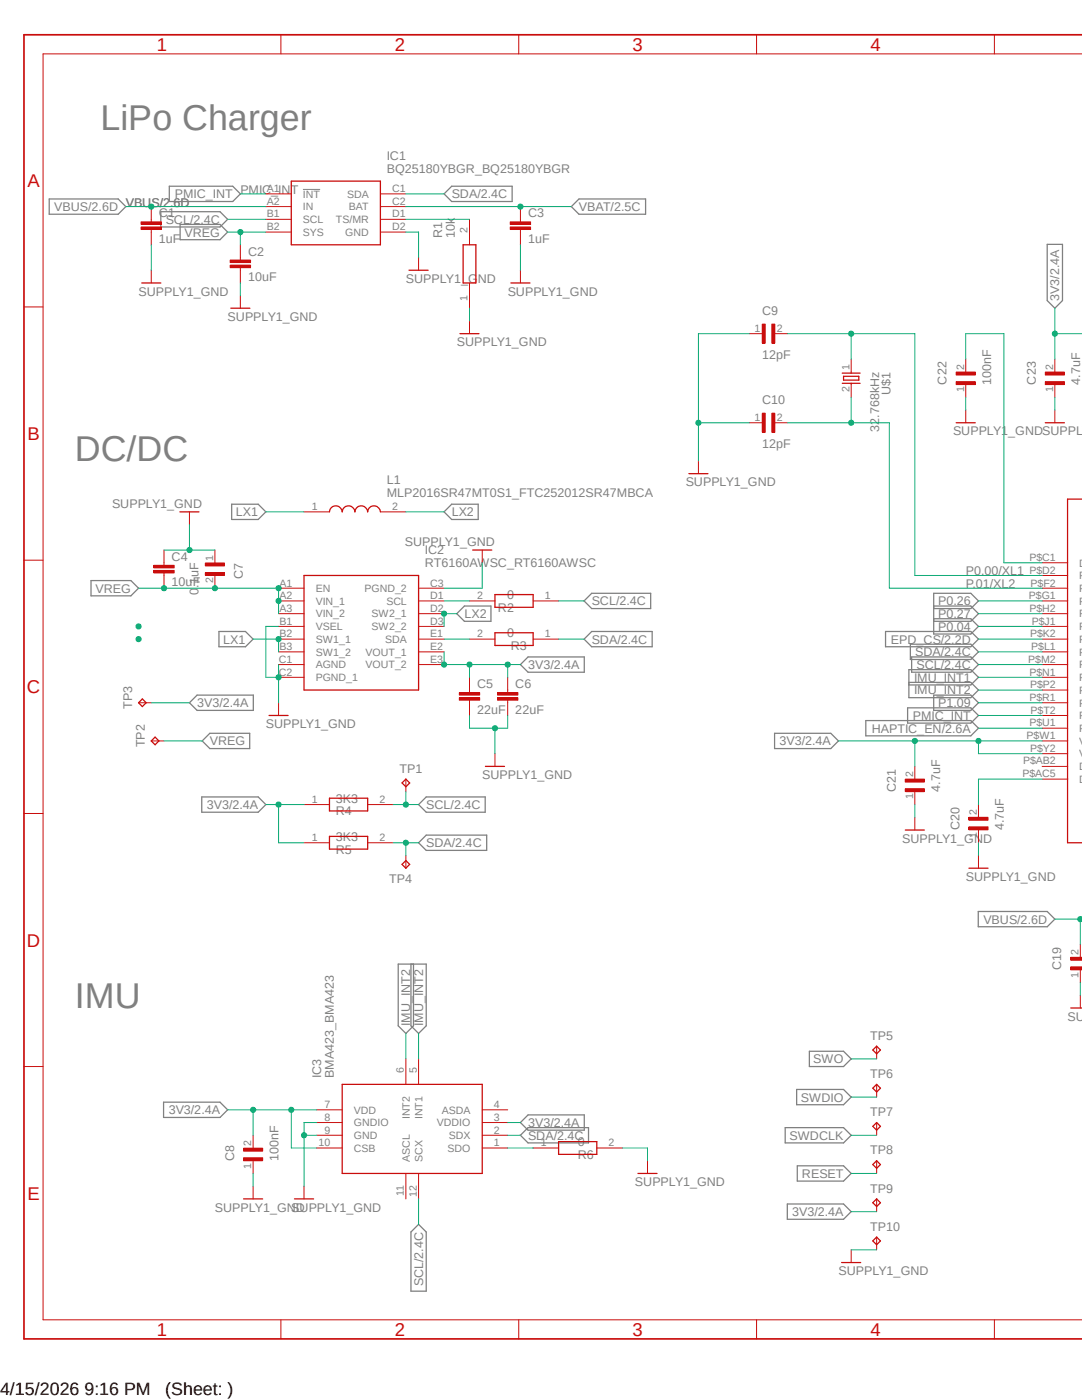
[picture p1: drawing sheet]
<svg xmlns="http://www.w3.org/2000/svg" width="216mm" height="279mm" viewBox="0 0 216 279" stroke-linecap="round" stroke-linejoin="round" font-family="sans-serif">
<path d="M4.3 6.6l211.6 130.6M215.9 137.2l-211.6 130.6" fill="none" stroke="#fff" stroke-width=".2"/>
<path d="M60.5 37.8h3.4" fill="none" stroke="#808080" stroke-width=".2"/>
<g fill="none" stroke="#808080" stroke-width=".25">
<path d="M9.8 39.7h13.8l1.5 1.5-1.5 1.6h-13.8zM33.8 37.2h12.6l1.6 1.5-1.6 1.5h-12.6zM88.6 38.7l1.5-1.5h12.1v3h-12.1zM32.1 42.2h11.8l1.5 1.6-1.5 1.5h-11.8zM35.9 44.8h8l1.5 1.5-1.5 1.5h-8zM114 41.2l1.5-1.5h13.3v3.1h-13.3zM209 48.8h3v11.2l-1.5 1.5-1.5-1.5zM18.2 115.9h7.9l1.5 1.5-1.5 1.5h-7.9zM46.2 100.6h5.3l1.5 1.6-1.5 1.5h-5.3zM88.6 102.2l1.5-1.6h5.3v3.1h-5.3zM118.1 118.4h11.7v3.1h-11.7l-1.6-1.6zM39.3 138.7h11.2v3.1h-11.2l-1.5-1.5z"/>
<path d="M43.7 126h5.3l1.5 1.6-1.5 1.5h-5.3zM92.7 120.9h5.3v3.1h-5.3l-1.6-1.5zM105.4 131.1h11.2v3.1h-11.2l-1.6-1.6zM118.1 126h12v3.1h-12l-1.6-1.5zM176.7 126h17l1.5 1.6-1.5 1.5h-17zM181.4 136.2h12.3l1.5 1.5-1.5 1.5h-12.3v-5.6h12.3l1.5 1.6-1.5 1.5h-12.3M181.7 128.6h12l1.5 1.5-1.5 1.5h-12zM181.9 131.1h11.8l1.5 1.5-1.5 1.6h-11.8zM186.3 121.5h7.4l1.5-1.6-1.5-1.5h-7.4v8.1h7.4l1.5-1.5-1.5-1.5h-7.4M186.3 120.9h7.4l1.5 1.6-1.5 1.5h-7.4M186.3 138.7h7.4l1.5 1.6-1.5 1.5h-7.4zM40.3 159h11.2l1.5 1.6-1.5 1.5h-11.2z"/>
<path d="M40.3 147.9l1.6-1.6h7.9v3.1h-7.9zM154.6 146.3h11.2l1.5 1.6-1.5 1.5h-11.2zM172.8 143.8h20.9l1.5 1.5-1.5 1.6h-20.9zM181.1 141.3h12.6l1.5 1.5-1.5 1.5h-12.6zM83.5 160.6l1.5-1.6h11.8v3.1h-11.8zM83.5 168.2l1.5-1.5h12.1v3h-12.1zM82 192.4v12.3l1.5 1.5 1.5-1.5v-12.3h-5.5v12.3l1.5 1.5 1.5-1.5v-12.3M195.2 181.9h13.8l1.5 1.5-1.5 1.6h-13.8zM32.6 220h11.3l1.5 1.5-1.5 1.5h-11.3zM159 217.4h9.3l1.5 1.5-1.5 1.6h-9.3zM161.5 209.8h6.8l1.5 1.5-1.5 1.6h-6.8zM103.8 224l1.6-1.5h11.2v3.1h-11.2z"/>
<path d="M105.4 225h12v3.1h-12l-1.6-1.5zM156.7 225h11.6l1.5 1.6-1.5 1.5h-11.6zM159.1 232.7h9.2l1.5 1.5-1.5 1.5h-9.2zM83.5 244.3l1.5 1.6v11.8h-3v-11.8zM157.1 240.3h11.2l1.5 1.5-1.5 1.5h-11.2z"/>
</g>
<path d="M58.1 36.2h17.8v12.7h-17.8z" fill="none" stroke="#c90d0c" stroke-width=".25"/>
<path d="M53 38.7h5.1M75.9 38.7h5.1M30.2 43.8v.5M30.2 45.8v.5M53 41.2h5.1M53 43.8h5.1M53 46.3h5.1M75.9 41.2h5.1M75.9 43.8h5.1M75.9 46.3h5.1" fill="none" stroke="#c90d0c" stroke-width=".2"/>
<path d="M28.2 45.3h4v.5h-4z" fill-rule="evenodd" fill="#c90d0c"/>
<path d="M28.2 45.3h4v.5h-4z" fill="none" stroke="#c90d0c" stroke-width=".2"/>
<path d="M28.2 44.3h4v.5h-4z" fill-rule="evenodd" fill="#c90d0c"/>
<path d="M28.2 44.3h4v.5h-4zM30.2 41.2v2.6M30.2 46.3v2.6M48 51.4v.5M48 53.4v.5" fill="none" stroke="#c90d0c" stroke-width=".2"/>
<path d="M45.9 52.9h4.1v.5h-4.1z" fill-rule="evenodd" fill="#c90d0c"/>
<path d="M45.9 52.9h4.1v.5h-4.1z" fill="none" stroke="#c90d0c" stroke-width=".2"/>
<path d="M45.9 51.9h4.1v.5h-4.1z" fill-rule="evenodd" fill="#c90d0c"/>
<path d="M30.2 53.9v2.6M45.9 51.9h4.1v.5h-4.1zM48 48.9v2.5M48 53.9v2.6M48 59v2.5M83.5 51.4v2.5M93.7 43.8v5.1M93.7 56.5v5M103.8 43.8v.5M103.8 45.8v.5M93.7 64.1v2.5" fill="none" stroke="#c90d0c" stroke-width=".2"/>
<path d="M28.3 56.5h3.8M81.6 53.9h3.8M92.4 48.9h2.6v7.6h-2.6zM46.1 61.5h3.8M91.8 66.6h3.8" fill="none" stroke="#c90d0c" stroke-width=".25"/>
<path d="M101.8 45.3h4.1v.5h-4.1z" fill-rule="evenodd" fill="#c90d0c"/>
<path d="M101.8 45.3h4.1v.5h-4.1z" fill="none" stroke="#c90d0c" stroke-width=".2"/>
<path d="M101.8 44.3h4.1v.5h-4.1z" fill-rule="evenodd" fill="#c90d0c"/>
<g fill="none" stroke="#c90d0c" stroke-width=".2">
<path d="M101.8 44.3h4.1v.5h-4.1zM103.8 41.2v2.6M103.8 46.3v2.6M103.8 53.9v2.6M32.7 112.3v.5M32.7 114.3v.6M55.6 117.4h5.1M55.6 119.9h5.1M60.7 102.2h5M75.9 102.2h5.1M83.5 117.4h5.1M83.5 119.9h5.1"/>
<path d="M55.6 122.5h5.1M55.6 125h5.1M55.6 127.6h5.1M55.6 130.1h5.1M55.6 132.6h5.1M55.6 135.2h5.1M83.5 122.5h5.1M83.5 125h5.1M83.5 127.6h5.1M83.5 130.1h5.1M83.5 132.6h5.1"/>
</g>
<path d="M101.9 56.5h3.8M60.7 114.9h22.8v22.8h-22.8zM65.7 102.2a1.27 1.27 0 0 1 1.3-1.3 1.27 1.27 0 0 1 1.3 1.3 1.27 1.27 0 0 1 1.3-1.3 1.27 1.27 0 0 1 1.2 1.3 1.27 1.27 0 0 1 1.3-1.3 1.27 1.27 0 0 1 1.3 1.3 1.27 1.27 0 0 1 1.2-1.3 1.27 1.27 0 0 1 1.3 1.3" fill="none" stroke="#c90d0c" stroke-width=".25"/>
<path d="M30.7 113.8h4.1v.5h-4.1z" fill-rule="evenodd" fill="#c90d0c"/>
<path d="M30.7 113.8h4.1v.5h-4.1z" fill="none" stroke="#c90d0c" stroke-width=".2"/>
<path d="M30.7 112.8h4.1v.5h-4.1z" fill-rule="evenodd" fill="#c90d0c"/>
<path d="M30.7 112.8h4.1v.5h-4.1zM32.7 109.8v2.5M32.7 114.9v2.5M93.7 137.7v.5M93.7 139.7v.6" fill="none" stroke="#c90d0c" stroke-width=".2"/>
<path d="M91.7 139.2h4v.5h-4z" fill-rule="evenodd" fill="#c90d0c"/>
<path d="M91.7 139.2h4v.5h-4z" fill="none" stroke="#c90d0c" stroke-width=".2"/>
<path d="M91.7 138.2h4v.5h-4z" fill-rule="evenodd" fill="#c90d0c"/>
<path d="M91.7 138.2h4v.5h-4zM93.7 135.2v2.5M101.3 137.7v.5M101.3 139.7v.6M93.7 140.3v2.5" fill="none" stroke="#c90d0c" stroke-width=".2"/>
<path d="M99.3 139.2h4v.5h-4z" fill-rule="evenodd" fill="#c90d0c"/>
<path d="M99.3 139.2h4v.5h-4z" fill="none" stroke="#c90d0c" stroke-width=".2"/>
<path d="M99.3 138.2h4v.5h-4z" fill-rule="evenodd" fill="#c90d0c"/>
<path d="M99.3 138.2h4v.5h-4zM101.3 135.2v2.5M101.3 140.3v2.5" fill="none" stroke="#c90d0c" stroke-width=".2"/>
<path d="M41 112.4h3.8v.5h-3.8z" fill-rule="evenodd" fill="#c90d0c"/>
<path d="M41 112.4h3.8v.5h-3.8z" fill="none" stroke="#c90d0c" stroke-width=".2"/>
<path d="M41 114.3h3.8v.6h-3.8z" fill-rule="evenodd" fill="#c90d0c"/>
<g fill="none" stroke="#c90d0c" stroke-width=".2">
<path d="M37.8 102.2v2.5M41 114.3h3.8v.6h-3.8zM42.9 109.8v2.5M42.9 114.9v2.5M93.7 119.9h5.1M96.2 109.8v2.5M106.4 119.9h5.1M93.7 127.6h5.1M106.4 127.6h5.1M27.6 140.3h2.6M30.2 147.9h2.5M55.6 140.3v2.5"/>
<path d="M81 155.5v2.5M98.8 150.4v2.6M60.7 160.6h5M60.7 168.2h5M73.4 160.6h5M73.4 168.2h5M81 170.7v2.6M81 211.3v5.1M83.5 211.3v5.1M63.2 229.1h5.1M63.2 226.6h5.1M63.2 224h5.1"/>
<path d="M63.2 221.5h5.1M81 234.2v5.1M83.5 234.2v5.1M96.2 229.1h5.1M96.2 226.6h5.1M96.2 224h5.1M96.2 221.5h5.1"/>
</g>
<g fill="none" stroke="#c90d0c" stroke-width=".25">
<path d="M35.9 102.2h3.8M94.3 109.8h3.8M98.8 118.7h7.6v2.5h-7.6zM28.4 139.5l.8 .8-.8 .7-.8-.7zM98.8 126.3h7.6v2.5h-7.6zM30.9 147.1l.8 .8-.8 .7-.7-.7zM53.7 142.8h3.8M65.7 159.3h7.7v2.5h-7.7zM81 155.5l.7 .8-.7 .7-.8-.7zM96.9 153h3.8M65.7 166.9h7.7v2.6h-7.7zM81 171.7l.7 .8-.7 .8-.8-.8z"/>
<path d="M68.3 216.4h27.9v17.8h-27.9z"/>
</g>
<path d="M48.6 231.1h3.8v.5h-3.8z" fill-rule="evenodd" fill="#c90d0c"/>
<path d="M48.6 231.1h3.8v.5h-3.8z" fill="none" stroke="#c90d0c" stroke-width=".2"/>
<path d="M48.6 229.2h3.8v.5h-3.8z" fill-rule="evenodd" fill="#c90d0c"/>
<g fill="none" stroke="#c90d0c" stroke-width=".2">
<path d="M169.8 71.7v2.8M169.8 76.5v2.8M174.9 208.8v2.5M174.9 216.4v2.5M48.6 229.2h3.8v.5h-3.8zM50.5 226.6v2.5M50.5 231.6v2.6M50.5 236.7v2.6M60.7 236.7v2.6M106.4 229.1h5.1M119.1 229.1h5.1M129.2 231.6v2.6"/>
<path d="M174.9 224v2.6M174.9 231.6v2.6M174.9 239.3v2.5M169.8 249.4v2.6M174.9 246.9v2.5"/>
</g>
<g fill="none" stroke="#c90d0c" stroke-width=".25">
<path d="M168.1 76.5h3.5M168.1 74.5h3.5M168.3 75.1h3.1v.8h-3.1zM174.2 209.5l.7-.7 .8 .7-.8 .8zM174.2 217.2l.7-.8 .8 .8-.8 .7zM48.6 239.3h3.8M58.8 239.3h3.8M111.5 227.8h7.6v2.6h-7.6zM127.3 234.2h3.8M174.2 232.4l.7-.8 .8 .8-.8 .8zM174.9 224l.8 .8-.8 .8-.7-.8zM167.9 252h3.8"/>
<path d="M174.2 240l.7-.7 .8 .7-.8 .8zM174.2 247.6l.7-.7 .8 .7-.8 .8z"/>
</g>
<path d="M152.1 64.7h.6v3.8h-.6z" fill-rule="evenodd" fill="#c90d0c"/>
<path d="M152.1 64.7h.6v3.8h-.6z" fill="none" stroke="#c90d0c" stroke-width=".2"/>
<path d="M154 64.7h.6v3.8h-.6z" fill-rule="evenodd" fill="#c90d0c"/>
<path d="M149.5 66.6h2.6M154 64.7h.6v3.8h-.6zM154.6 66.6h2.5" fill="none" stroke="#c90d0c" stroke-width=".2"/>
<path d="M152.1 82.5h.6v3.8h-.6z" fill-rule="evenodd" fill="#c90d0c"/>
<path d="M152.1 82.5h.6v3.8h-.6z" fill="none" stroke="#c90d0c" stroke-width=".2"/>
<path d="M154 82.5h.6v3.8h-.6z" fill-rule="evenodd" fill="#c90d0c"/>
<g fill="none" stroke="#c90d0c" stroke-width=".2">
<path d="M139.4 92v2.5M149.5 84.4h2.6M154 82.5h.6v3.8h-.6zM154.6 84.4h2.5M207.9 112.3h5.1M207.9 114.9h5.1M207.9 117.4h5.1M207.9 119.9h5.1M207.9 122.5h5.1M207.9 125h5.1M207.9 127.6h5.1M207.9 130.1h5.1"/>
<path d="M207.9 132.6h5.1M207.9 135.2h5.1M207.9 137.7h5.1M207.9 140.3h5.1M207.9 147.9h5.1M207.9 142.8h5.1M207.9 145.3h5.1M207.9 150.4h5.1M207.9 153h5.1M207.9 155.5h5.1"/>
</g>
<path d="M137.5 94.5h3.8M215.9 99.6h-2.9v68.6h2.9" fill="none" stroke="#c90d0c" stroke-width=".25"/>
<path d="M213.7 193h2.2v.5h-2.2z" fill-rule="evenodd" fill="#c90d0c"/>
<path d="M215.9 193h-2.2v.5h2.2" fill="none" stroke="#c90d0c" stroke-width=".2"/>
<path d="M213.7 191.1h2.2v.5h-2.2z" fill-rule="evenodd" fill="#c90d0c"/>
<path d="M215.6 188.5v2.5M215.6 193.5v2.6M215.6 198.6v2.6M215.9 191.1h-2.2v.5h2.2" fill="none" stroke="#c90d0c" stroke-width=".2"/>
<path d="M213.7 201.2h2.2" fill="none" stroke="#c90d0c" stroke-width=".25"/>
<path d="M193.3 165h3.8v.6h-3.8z" fill-rule="evenodd" fill="#c90d0c"/>
<path d="M193.3 165h3.8v.6h-3.8z" fill="none" stroke="#c90d0c" stroke-width=".2"/>
<path d="M193.3 163.1h3.8v.6h-3.8z" fill-rule="evenodd" fill="#c90d0c"/>
<path d="M193.3 163.1h3.8v.6h-3.8zM195.2 160.6v2.5M195.2 165.7v2.5M195.2 170.7v2.6" fill="none" stroke="#c90d0c" stroke-width=".2"/>
<path d="M193.3 173.3h3.8" fill="none" stroke="#c90d0c" stroke-width=".25"/>
<path d="M180.6 157.4h3.8v.6h-3.8z" fill-rule="evenodd" fill="#c90d0c"/>
<path d="M180.6 157.4h3.8v.6h-3.8z" fill="none" stroke="#c90d0c" stroke-width=".2"/>
<path d="M180.6 155.5h3.8v.6h-3.8z" fill-rule="evenodd" fill="#c90d0c"/>
<path d="M180.6 155.5h3.8v.6h-3.8zM182.5 153v2.5M182.5 158v2.6M182.5 163.1v2.6" fill="none" stroke="#c90d0c" stroke-width=".2"/>
<path d="M180.6 165.7h3.8" fill="none" stroke="#c90d0c" stroke-width=".25"/>
<path d="M190.8 76.2h3.8v.6h-3.8z" fill-rule="evenodd" fill="#c90d0c"/>
<path d="M190.8 76.2h3.8v.6h-3.8z" fill="none" stroke="#c90d0c" stroke-width=".2"/>
<path d="M190.8 74.3h3.8v.5h-3.8z" fill-rule="evenodd" fill="#c90d0c"/>
<path d="M190.8 74.3h3.8v.5h-3.8zM192.7 71.7v2.5M192.7 76.8v2.5M192.7 81.8v2.6" fill="none" stroke="#c90d0c" stroke-width=".2"/>
<path d="M190.8 84.4h3.8" fill="none" stroke="#c90d0c" stroke-width=".25"/>
<path d="M208.6 76.2h3.8v.6h-3.8z" fill-rule="evenodd" fill="#c90d0c"/>
<path d="M208.6 76.2h3.8v.6h-3.8z" fill="none" stroke="#c90d0c" stroke-width=".2"/>
<path d="M208.6 74.3h3.8v.5h-3.8z" fill-rule="evenodd" fill="#c90d0c"/>
<g fill="none" stroke="#c90d0c" stroke-width=".2">
<path d="M56 6.9v3.9M103.5 6.9v3.9M151 6.9v3.9M198.4 6.9v3.9M215.9 10.8h-207.3v252.6h207.3M4.8 61.3h3.8M208.6 74.3h3.8v.5h-3.8zM210.5 71.7v2.5M210.5 76.8v2.5M210.5 81.8v2.6M4.8 111.8h3.8M4.8 162.3h3.8"/>
<path d="M4.8 212.9h3.8M56 263.4v3.8M103.5 263.4v3.8M151 263.4v3.8M198.4 263.4v3.8"/>
</g>
<path d="M208.6 84.4h3.8" fill="none" stroke="#c90d0c" stroke-width=".25"/>
<path d="M215.9 6.9h-211.1v260.3h211.1" fill="none" stroke="#c90d0c" stroke-width=".34"/>
<path d="M25.1 41.2h27.9" fill="none" stroke="#0dab76" stroke-width=".2"/>
<circle cx="30.2" cy="41.2" r=".51" fill="#0dab76"/>
<g fill="none" stroke="#0dab76" stroke-width=".2">
<path d="M210.5 183.4h5.4"/>
<circle cx="30.2" cy="41.2" r=".51"/>
</g>
<circle cx="215.5" cy="183.4" r=".48" fill="#0dab76"/>
<path d="M30.2 48.9v5M48 56.5v2.5M81 46.3h2.5v5.1M103.8 48.9v5M93.7 61.5v2.6M55.6 125h-2.6v10.2h2.6M55.6 132.6v7.7M215.6 183.4v5.1M215.9 183.1a.5 .5 0 0 0-.7 0 .5 .5 0 0 0 0 .7 .5 .5 0 0 0 .7-.1" fill="none" stroke="#0dab76" stroke-width=".2"/>
<circle cx="55.6" cy="135.2" r=".51" fill="#0dab76"/>
<g fill="none" stroke="#0dab76" stroke-width=".2">
<path d="M96.2 112.3v5.1h-7.6M93.7 142.8v2.5h7.6v-2.5M98.8 145.3v5.1"/>
<circle cx="55.6" cy="135.2" r=".51"/>
</g>
<circle cx="98.8" cy="145.3" r=".51" fill="#0dab76"/>
<g fill="none" stroke="#0dab76" stroke-width=".2">
<path d="M32.7 109.8h10.2M37.8 104.7v5.1"/>
<circle cx="98.8" cy="145.3" r=".51"/>
</g>
<circle cx="37.8" cy="109.8" r=".51" fill="#0dab76"/>
<g fill="none" stroke="#0dab76" stroke-width=".2">
<path d="M60.7 226.6h2.5M63.2 224h-2.5v12.7"/>
<circle cx="37.8" cy="109.8" r=".51"/>
</g>
<circle cx="60.7" cy="226.6" r=".51" fill="#0dab76"/>
<g fill="none" stroke="#0dab76" stroke-width=".2">
<path d="M139.4 66.6v25.4M139.4 84.4h10.1M50.5 234.2v2.5M124.2 229.1h5v2.5M169.8 249.4h5.1"/>
<circle cx="60.7" cy="226.6" r=".51"/>
</g>
<circle cx="139.4" cy="84.4" r=".51" fill="#0dab76"/>
<g fill="none" stroke="#0dab76" stroke-width=".2">
<path d="M45.4 46.3h7.6M48 46.3v2.6M139.4 66.6h10.1M192.7 79.3v2.5M210.5 79.3v2.5M182.5 160.6v2.5M195.2 168.2v2.5M215.6 196.1v2.5"/>
<circle cx="139.4" cy="84.4" r=".51"/>
</g>
<circle cx="48" cy="46.3" r=".51" fill="#0dab76"/>
<g fill="none" stroke="#0dab76" stroke-width=".2">
<path d="M32.7 117.4h22.9"/>
<circle cx="48" cy="46.3" r=".51"/>
</g>
<circle cx="42.9" cy="117.4" r=".51" fill="#0dab76"/>
<g fill="none" stroke="#0dab76" stroke-width=".2">
<path d="M27.6 117.4h5.1"/>
<circle cx="42.9" cy="117.4" r=".51"/>
</g>
<circle cx="32.7" cy="117.4" r=".51" fill="#0dab76"/>
<g fill="none" stroke="#0dab76" stroke-width=".2">
<path d="M55.6 117.4v2.5"/>
<circle cx="32.7" cy="117.4" r=".51"/>
</g>
<circle cx="55.6" cy="117.4" r=".51" fill="#0dab76"/>
<g fill="none" stroke="#0dab76" stroke-width=".2">
<path d="M55.6 119.9v2.6"/>
<circle cx="55.6" cy="117.4" r=".51"/>
</g>
<circle cx="55.6" cy="119.9" r=".51" fill="#0dab76"/>
<g fill="none" stroke="#0dab76" stroke-width=".2">
<path d="M81 43.8h12.7M81 41.2h33M32.7 147.9h7.6"/>
<circle cx="55.6" cy="119.9" r=".51"/>
</g>
<circle cx="103.8" cy="41.2" r=".51" fill="#0dab76"/>
<g fill="none" stroke="#0dab76" stroke-width=".2">
<path d="M81 38.7h7.6M111.5 127.6h5M78.4 168.2h5.1M81 168.2v2.5"/>
<circle cx="103.8" cy="41.2" r=".51"/>
</g>
<circle cx="81" cy="168.2" r=".51" fill="#0dab76"/>
<g fill="none" stroke="#0dab76" stroke-width=".2">
<path d="M48 38.7h5M45.4 43.8h7.6M111.5 119.9h5M195.2 130.1h12.7M81 158v2.6M195.2 142.8h12.7M78.4 160.6h5.1M101.3 226.6h2.5"/>
<circle cx="81" cy="168.2" r=".51"/>
</g>
<circle cx="81" cy="160.6" r=".51" fill="#0dab76"/>
<g fill="none" stroke="#0dab76" stroke-width=".2">
<path d="M81 102.2h7.6M91.1 122.5h-2.5v2.5M195.2 132.6h12.7M83.5 239.3v5"/>
<circle cx="81" cy="160.6" r=".51"/>
</g>
<circle cx="88.6" cy="122.5" r=".51" fill="#0dab76"/>
<g fill="none" stroke="#0dab76" stroke-width=".2">
<path d="M53 102.2h7.7M55.6 127.6v2.5"/>
<circle cx="88.6" cy="122.5" r=".51"/>
</g>
<circle cx="55.6" cy="127.6" r=".51" fill="#0dab76"/>
<g fill="none" stroke="#0dab76" stroke-width=".2">
<path d="M50.5 127.6h5.1M88.6 130.1v2.5h5.1v2.6"/>
<circle cx="55.6" cy="127.6" r=".51"/>
</g>
<circle cx="88.6" cy="132.6" r=".51" fill="#0dab76"/>
<g fill="none" stroke="#0dab76" stroke-width=".2">
<path d="M93.7 132.6h7.6"/>
<circle cx="88.6" cy="132.6" r=".51"/>
</g>
<circle cx="93.7" cy="132.6" r=".51" fill="#0dab76"/>
<g fill="none" stroke="#0dab76" stroke-width=".2">
<path d="M103.8 132.6h-2.5v2.6"/>
<circle cx="93.7" cy="132.6" r=".51"/>
</g>
<circle cx="101.3" cy="132.6" r=".51" fill="#0dab76"/>
<g fill="none" stroke="#0dab76" stroke-width=".2">
<path d="M53 160.6h7.7M55.6 160.6v7.6h5.1"/>
<circle cx="101.3" cy="132.6" r=".51"/>
</g>
<circle cx="55.6" cy="160.6" r=".51" fill="#0dab76"/>
<g fill="none" stroke="#0dab76" stroke-width=".2">
<path d="M30.2 140.3h7.6M58.1 221.5v7.6h5.1M63.2 221.5h-12.7v5.1"/>
<circle cx="55.6" cy="160.6" r=".51"/>
</g>
<circle cx="58.1" cy="221.5" r=".51" fill="#0dab76"/>
<g fill="none" stroke="#0dab76" stroke-width=".2">
<path d="M45.4 221.5h5.1"/>
<circle cx="58.1" cy="221.5" r=".51"/>
</g>
<circle cx="50.5" cy="221.5" r=".51" fill="#0dab76"/>
<g fill="none" stroke="#0dab76" stroke-width=".2">
<path d="M195.2 147.9v2.5h12.7M207.9 147.9h-25.4v5.1M101.3 224h2.5M169.8 241.8h5.1"/>
<circle cx="50.5" cy="221.5" r=".51"/>
</g>
<circle cx="195.2" cy="147.9" r=".51" fill="#0dab76"/>
<g fill="none" stroke="#0dab76" stroke-width=".2">
<path d="M167.3 147.9h15.2"/>
<circle cx="195.2" cy="147.9" r=".51"/>
</g>
<circle cx="182.5" cy="147.9" r=".51" fill="#0dab76"/>
<g fill="none" stroke="#0dab76" stroke-width=".2">
<path d="M210.5 61.5v10.2M210.5 66.6h5.4"/>
<circle cx="182.5" cy="147.9" r=".51"/>
</g>
<circle cx="210.5" cy="66.6" r=".51" fill="#0dab76"/>
<g fill="none" stroke="#0dab76" stroke-width=".2">
<path d="M169.8 79.3v5.1M157.1 84.4h20.4v33h30.4M88.6 119.9h5.1M88.6 127.6h5.1M195.2 137.7h12.7M81 206.2v5.1M83.5 206.2v5.1M169.8 211.3h5.1M169.8 218.9h5.1M101.3 229.1h5.1M169.8 226.6h5.1M169.8 234.2h5.1"/>
<circle cx="210.5" cy="66.6" r=".51"/>
</g>
<circle cx="169.8" cy="84.4" r=".51" fill="#0dab76"/>
<g fill="none" stroke="#0dab76" stroke-width=".2">
<path d="M157.1 66.6h25.4v48.3h25.4M169.8 66.6v5.1"/>
<circle cx="169.8" cy="84.4" r=".51"/>
</g>
<circle cx="169.8" cy="66.6" r=".51" fill="#0dab76"/>
<g fill="none" stroke="#0dab76" stroke-width=".2">
<path d="M192.7 71.7v-5.1h7.6v45.7h7.6M195.2 119.9h12.7M195.2 122.5h12.7M195.2 125h12.7M195.2 127.6h12.7M195.2 135.2h12.7M195.2 140.3h12.7M195.2 145.3h12.7M207.9 155.5h-12.7v5.1"/>
<circle cx="169.8" cy="66.6" r=".51"/>
</g>
<circle cx="27.6" cy="125" r=".51" fill="#0dab76"/>
<circle cx="27.6" cy="125" r=".51" fill="none" stroke="#0dab76" stroke-width=".2"/>
<circle cx="27.6" cy="127.6" r=".51" fill="#0dab76"/>
<circle cx="27.6" cy="127.6" r=".51" fill="none" stroke="#0dab76" stroke-width=".2"/>
<g font-size="7.2" fill="#808080">
<text x="20" y="26">LiPo Charger</text>
<text x="14.9" y="92">DC/DC</text>
<text x="14.9" y="201.2">IMU</text>
</g>
<g font-size="3.7" fill="#c90d0c">
<text x="31.3" y="10.2">1</text>
<text x="78.8" y="10.2">2</text>
<text x="126.2" y="10.2">3</text>
<text x="173.7" y="10.2">4</text>
<text x="5.5" y="37.3">A</text>
<text x="5.5" y="87.8">B</text>
<text x="5.4" y="138.4">C</text>
<text x="5.4" y="188.9">D</text>
<text x="5.5" y="239.4">E</text>
<text x="31.3" y="266.6">1</text>
<text x="78.8" y="266.6">2</text>
<text x="126.2" y="266.6">3</text>
<text x="173.7" y="266.6">4</text>
</g>
<g font-size="3.6">
<text x="0" y="278.4">4/15/2026 9:16 PM</text>
<text x="33" y="278.4">(Sheet: )</text>
</g>
<g font-size="2.5" fill="#808080">
<text x="77.2" y="34.5">BQ25180YBGR_BQ25180YBGR</text>
<text x="77.2" y="32">IC1</text>
<text x="25.1" y="41.2">VBUS/2.6D</text>
<text x="34.9" y="39.6">PMIC_INT</text>
<text x="48" y="38.7">PMIC_INT</text>
<text x="90.1" y="39.6">SDA/2.4C</text>
<text x="10.8" y="42.1">VBUS/2.6D</text>
<text x="31.7" y="43.4">C1</text>
<text x="33.1" y="44.7">SCL/2.4C</text>
<text x="36.8" y="47.2">VREG</text>
<text x="88.2" y="47.6" transform="rotate(-90 88.2 47.6)">R1</text>
<text x="90.8" y="47.6" transform="rotate(-90 90.8 47.6)">10k</text>
<text x="105.4" y="43.4">C3</text>
<text x="115.5" y="42.1">VBAT/2.5C</text>
<text x="31.7" y="48.5">1uF</text>
<text x="49.5" y="51">C2</text>
<text x="105.4" y="48.5">1uF</text>
<text x="27.6" y="59">SUPPLY1_GND</text>
<text x="49.5" y="56.1">10uF</text>
<text x="81" y="56.5">SUPPLY1_GND</text>
<text x="101.3" y="59">SUPPLY1_GND</text>
<text x="45.4" y="64.1">SUPPLY1_GND</text>
<text x="152.1" y="62.8">C9</text>
<text x="211.4" y="60" transform="rotate(-90 211.4 60)">3V3/2.4A</text>
<text x="91.1" y="69.1">SUPPLY1_GND</text>
<text x="152.1" y="71.7">12pF</text>
<text x="188.9" y="76.8" transform="rotate(-90 188.9 76.8)">C22</text>
<text x="197.8" y="76.8" transform="rotate(-90 197.8 76.8)">100nF</text>
<text x="206.7" y="76.8" transform="rotate(-90 206.7 76.8)">C23</text>
<text x="215.6" y="76.8" transform="rotate(-90 215.6 76.8)">4.7uF</text>
<text x="152.1" y="80.6">C10</text>
<text x="177.7" y="78.8" transform="rotate(-90 177.7 78.8)">U$1</text>
<text x="152.1" y="89.5">12pF</text>
<text x="175.4" y="86.2" transform="rotate(-90 175.4 86.2)">32.768kHz</text>
<text x="190.2" y="86.9">SUPPLY1_GNDSUPPLY</text>
<text x="22.4" y="101.4">SUPPLY1_GND</text>
<text x="77.2" y="99.2">MLP2016SR47MT0S1_FTC252012SR47MBCA</text>
<text x="77.2" y="96.7">L1</text>
<text x="136.8" y="97.1">SUPPLY1_GND</text>
<text x="47.1" y="103">LX1</text>
<text x="90.1" y="103">LX2</text>
<text x="34.2" y="111.9">C4</text>
<text x="80.8" y="109">SUPPLY1_GND</text>
<text x="84.8" y="113.2">RT6160AWSC_RT6160AWSC</text>
<text x="84.8" y="110.7">IC2</text>
<text x="19" y="118.3">VREG</text>
<text x="34.2" y="117">10uF</text>
<text x="39.6" y="118.7" transform="rotate(-90 39.6 118.7)">0.1uF</text>
<text x="48.5" y="115.5" transform="rotate(-90 48.5 115.5)">C7</text>
<text x="101.2" y="119.6">0</text>
<text x="192.7" y="117.4">P.01/XL2</text>
<text x="192.7" y="114.9">P0.00/XL1</text>
<text x="92.7" y="123.4">LX2</text>
<text x="99.4" y="122.1">R2</text>
<text x="118.1" y="120.8">SCL/2.4C</text>
<text x="187.2" y="120.8">P0.26</text>
<text x="187.2" y="123.4">P0.27</text>
<text x="187.2" y="125.9">P0.04</text>
<text x="44.5" y="128.4">LX1</text>
<text x="101.2" y="127.2">0</text>
<text x="101.9" y="129.7">R3</text>
<text x="118.1" y="128.4">SDA/2.4C</text>
<text x="177.8" y="128.4">EPD_CS/2.2D</text>
<text x="182.6" y="131">SDA/2.4C</text>
<text x="95.2" y="137.3">C5</text>
<text x="102.8" y="137.3">C6</text>
<text x="105.4" y="133.5">3V3/2.4A</text>
<text x="182.4" y="136.1">IMU_INT1</text>
<text x="182.9" y="133.5">SCL/2.4C</text>
<text x="26.4" y="141.5" transform="rotate(-90 26.4 141.5)">TP3</text>
<text x="39.3" y="141.1">3V3/2.4A</text>
<text x="95.2" y="142.4">22uF</text>
<text x="102.8" y="142.4">22uF</text>
<text x="182.2" y="143.7">PMIC_INT</text>
<text x="182.4" y="138.6">IMU_INT2</text>
<text x="187.2" y="141.1">P1.09</text>
<text x="28.9" y="149.1" transform="rotate(-90 28.9 149.1)">TP2</text>
<text x="41.9" y="148.8">VREG</text>
<text x="53" y="145.3">SUPPLY1_GND</text>
<text x="155.5" y="148.8">3V3/2.4A</text>
<text x="174" y="146.2">HAPTIC_EN/2.6A</text>
<text x="79.7" y="154.2">TP1</text>
<text x="96.2" y="155.5">SUPPLY1_GND</text>
<text x="41.3" y="161.5">3V3/2.4A</text>
<text x="67" y="160.2">3K3</text>
<text x="85" y="161.5">SCL/2.4C</text>
<text x="178.7" y="158" transform="rotate(-90 178.7 158)">C21</text>
<text x="187.6" y="158" transform="rotate(-90 187.6 158)">4.7uF</text>
<text x="67" y="167.8">3K3</text>
<text x="67" y="162.7">R4</text>
<text x="191.4" y="165.7" transform="rotate(-90 191.4 165.7)">C20</text>
<text x="200.3" y="165.7" transform="rotate(-90 200.3 165.7)">4.7uF</text>
<text x="67" y="170.4">R5</text>
<text x="85" y="169.1">SDA/2.4C</text>
<text x="180" y="168.2">SUPPLY1_GND</text>
<text x="77.7" y="176.3">TP4</text>
<text x="192.7" y="175.8">SUPPLY1_GND</text>
<text x="196.2" y="184.3">VBUS/2.6D</text>
<text x="211.8" y="193.6" transform="rotate(-90 211.8 193.6)">C19</text>
<text x="213" y="203.7">SUP</text>
<text x="81.9" y="204.7" transform="rotate(-90 81.9 204.7)">IMU_INT2</text>
<text x="84.4" y="204.7" transform="rotate(-90 84.4 204.7)">IMU_INT2</text>
<text x="173.7" y="207.5">TP5</text>
<text x="64.1" y="215.1" transform="rotate(-90 64.1 215.1)">IC3</text>
<text x="66.6" y="215.1" transform="rotate(-90 66.6 215.1)">BMA423_BMA423</text>
<text x="162.3" y="212.2">SWO</text>
<text x="173.7" y="215.1">TP6</text>
<text x="159.8" y="219.8">SWDIO</text>
<text x="33.7" y="222.4">3V3/2.4A</text>
<text x="105.4" y="227.5">SDA/2.4C</text>
<text x="105.4" y="224.9">3V3/2.4A</text>
<text x="157.5" y="227.5">SWDCLK</text>
<text x="173.7" y="222.8">TP7</text>
<text x="46.7" y="231.7" transform="rotate(-90 46.7 231.7)">C8</text>
<text x="55.6" y="231.7" transform="rotate(-90 55.6 231.7)">100nF</text>
<text x="115.3" y="228.7">0</text>
<text x="115.3" y="231.3">R6</text>
<text x="173.7" y="230.4">TP8</text>
<text x="126.7" y="236.7">SUPPLY1_GND</text>
<text x="160" y="235.1">RESET</text>
<text x="173.7" y="238">TP9</text>
<text x="42.9" y="241.8">SUPPLY1_GND</text>
<text x="58.1" y="241.8">SUPPLY1_GND</text>
<text x="158.1" y="242.7">3V3/2.4A</text>
<text x="173.7" y="245.6">TP10</text>
<text x="84.4" y="256.7" transform="rotate(-90 84.4 256.7)">SCL/2.4C</text>
<text x="167.3" y="254.5">SUPPLY1_GND</text>
</g>
<g font-size="2.1" fill="#808080">
<text x="53.2" y="38.3">A1</text>
<text x="53.2" y="40.9">A2</text>
<text x="60.5" y="39.5">INT</text>
<text x="60.5" y="42">IN</text>
<text x="69.3" y="39.5">SDA</text>
<text x="69.6" y="42">BAT</text>
<text x="78.2" y="38.3">C1</text>
<text x="78.2" y="40.9">C2</text>
<text x="53.2" y="43.4">B1</text>
<text x="53.2" y="45.9">B2</text>
<text x="60.5" y="44.5">SCL</text>
<text x="60.5" y="47.1">SYS</text>
<text x="67" y="44.5">TS/MR</text>
<text x="68.9" y="47.1">GND</text>
<text x="78.2" y="43.4">D1</text>
<text x="78.2" y="45.9">D2</text>
<text x="93.3" y="46.5" transform="rotate(-90 93.3 46.5)">2</text>
<text x="93.3" y="60" transform="rotate(-90 93.3 60)">1</text>
<text x="150.5" y="66.3">1</text>
<text x="155" y="66.3">2</text>
<text x="169.5" y="73.9" transform="rotate(-90 169.5 73.9)">1</text>
<text x="192.4" y="73.9" transform="rotate(-90 192.4 73.9)">2</text>
<text x="210.1" y="73.9" transform="rotate(-90 210.1 73.9)">2</text>
<text x="169.5" y="78.3" transform="rotate(-90 169.5 78.3)">2</text>
<text x="192.4" y="78.3" transform="rotate(-90 192.4 78.3)">1</text>
<text x="210.1" y="78.3" transform="rotate(-90 210.1 78.3)">1</text>
<text x="150.5" y="84">1</text>
<text x="155" y="84">2</text>
<text x="62.2" y="101.8">1</text>
<text x="78.2" y="101.8">2</text>
<text x="42.5" y="112" transform="rotate(-90 42.5 112)">1</text>
<text x="205.4" y="112">P$C1</text>
<text x="215.3" y="113.1">DE</text>
<text x="42.5" y="116.4" transform="rotate(-90 42.5 116.4)">2</text>
<text x="55.8" y="117.1">A1</text>
<text x="55.8" y="119.6">A2</text>
<text x="63" y="118.2">EN</text>
<text x="72.7" y="118.2">PGND_2</text>
<text x="85.9" y="117.1">C3</text>
<text x="85.9" y="119.6">D1</text>
<text x="95.2" y="119.6">2</text>
<text x="108.7" y="119.6">1</text>
<text x="205.3" y="119.6">P$G1</text>
<text x="205.4" y="114.5">P$D2</text>
<text x="205.6" y="117.1">P$F2</text>
<text x="215.3" y="115.6">P0</text>
<text x="215.3" y="118.2">P0</text>
<text x="55.8" y="122.1">A3</text>
<text x="55.8" y="124.7">B1</text>
<text x="63" y="120.7">VIN_1</text>
<text x="63" y="123.2">VIN_2</text>
<text x="63" y="125.8">VSEL</text>
<text x="74.1" y="123.2">SW2_1</text>
<text x="74.1" y="125.8">SW2_2</text>
<text x="77.1" y="120.7">SCL</text>
<text x="85.9" y="122.1">D2</text>
<text x="85.9" y="124.7">D3</text>
<text x="205.4" y="122.1">P$H2</text>
<text x="205.9" y="124.7">P$J1</text>
<text x="215.3" y="120.7">P0</text>
<text x="215.3" y="123.2">P0</text>
<text x="215.3" y="125.8">P0</text>
<text x="55.8" y="127.2">B2</text>
<text x="55.8" y="129.8">B3</text>
<text x="63" y="128.3">SW1_1</text>
<text x="63" y="130.9">SW1_2</text>
<text x="72.9" y="130.9">VOUT_1</text>
<text x="76.9" y="128.3">SDA</text>
<text x="85.9" y="127.2">E1</text>
<text x="85.9" y="129.8">E2</text>
<text x="95.2" y="127.2">2</text>
<text x="108.7" y="127.2">1</text>
<text x="205.5" y="127.2">P$K2</text>
<text x="205.7" y="129.8">P$L1</text>
<text x="215.3" y="128.3">P0</text>
<text x="215.3" y="130.9">P0</text>
<text x="55.6" y="132.3">C1</text>
<text x="55.6" y="134.8">C2</text>
<text x="63" y="133.4">AGND</text>
<text x="63" y="135.9">PGND_1</text>
<text x="72.9" y="133.4">VOUT_2</text>
<text x="85.9" y="132.3">E3</text>
<text x="205.2" y="132.3">P$M2</text>
<text x="205.4" y="134.8">P$N1</text>
<text x="205.5" y="137.4">P$P2</text>
<text x="215.3" y="133.4">P0</text>
<text x="215.3" y="135.9">P0</text>
<text x="205.4" y="139.9">P$R1</text>
<text x="205.6" y="142.4">P$T2</text>
<text x="215.3" y="138.5">P1</text>
<text x="215.3" y="141">P1</text>
<text x="215.3" y="143.6">P0</text>
<text x="204.8" y="147.5">P$W1</text>
<text x="205.4" y="144.9">P$U1</text>
<text x="215.3" y="148.6">VD</text>
<text x="215.3" y="146.1">P0</text>
<text x="182.2" y="155.1" transform="rotate(-90 182.2 155.1)">2</text>
<text x="204" y="155.1">P$AC5</text>
<text x="204.1" y="152.6">P$AB2</text>
<text x="205.5" y="150">P$Y2</text>
<text x="215.3" y="151.2">VD</text>
<text x="215.3" y="153.7">DC</text>
<text x="62.2" y="160.2">1</text>
<text x="75.7" y="160.2">2</text>
<text x="182.2" y="159.6" transform="rotate(-90 182.2 159.6)">1</text>
<text x="215.3" y="156.3">DE</text>
<text x="62.2" y="167.8">1</text>
<text x="75.7" y="167.8">2</text>
<text x="194.9" y="167.2" transform="rotate(-90 194.9 167.2)">1</text>
<text x="194.9" y="162.7" transform="rotate(-90 194.9 162.7)">2</text>
<text x="215.2" y="190.7" transform="rotate(-90 215.2 190.7)">2</text>
<text x="215.2" y="195.1" transform="rotate(-90 215.2 195.1)">1</text>
<text x="80.6" y="214.1" transform="rotate(-90 80.6 214.1)">6</text>
<text x="83.1" y="214.1" transform="rotate(-90 83.1 214.1)">5</text>
<text x="64.8" y="221.1">7</text>
<text x="98.6" y="221.1">4</text>
<text x="64.8" y="223.7">8</text>
<text x="64.8" y="226.2">9</text>
<text x="70.6" y="222.2">VDD</text>
<text x="70.6" y="224.8">GNDIO</text>
<text x="70.6" y="227.3">GND</text>
<text x="81.7" y="223.4" transform="rotate(-90 81.7 223.4)">INT2</text>
<text x="84.3" y="223.4" transform="rotate(-90 84.3 223.4)">INT1</text>
<text x="87.2" y="224.8">VDDIO</text>
<text x="88.1" y="222.2">ASDA</text>
<text x="89.5" y="227.3">SDX</text>
<text x="98.6" y="226.2">2</text>
<text x="98.6" y="223.7">3</text>
<text x="50.1" y="233.2" transform="rotate(-90 50.1 233.2)">1</text>
<text x="50.1" y="228.8" transform="rotate(-90 50.1 228.8)">2</text>
<text x="63.6" y="228.8">10</text>
<text x="70.6" y="229.9">CSB</text>
<text x="81.7" y="231.9" transform="rotate(-90 81.7 231.9)">ASCL</text>
<text x="84.3" y="231.9" transform="rotate(-90 84.3 231.9)">SCX</text>
<text x="89.3" y="229.9">SDO</text>
<text x="98.6" y="228.8">1</text>
<text x="107.9" y="228.8">1</text>
<text x="121.4" y="228.8">2</text>
<text x="80.6" y="238.7" transform="rotate(-90 80.6 238.7)">11</text>
<text x="83.1" y="238.9" transform="rotate(-90 83.1 238.9)">12</text>
</g>
</svg>
